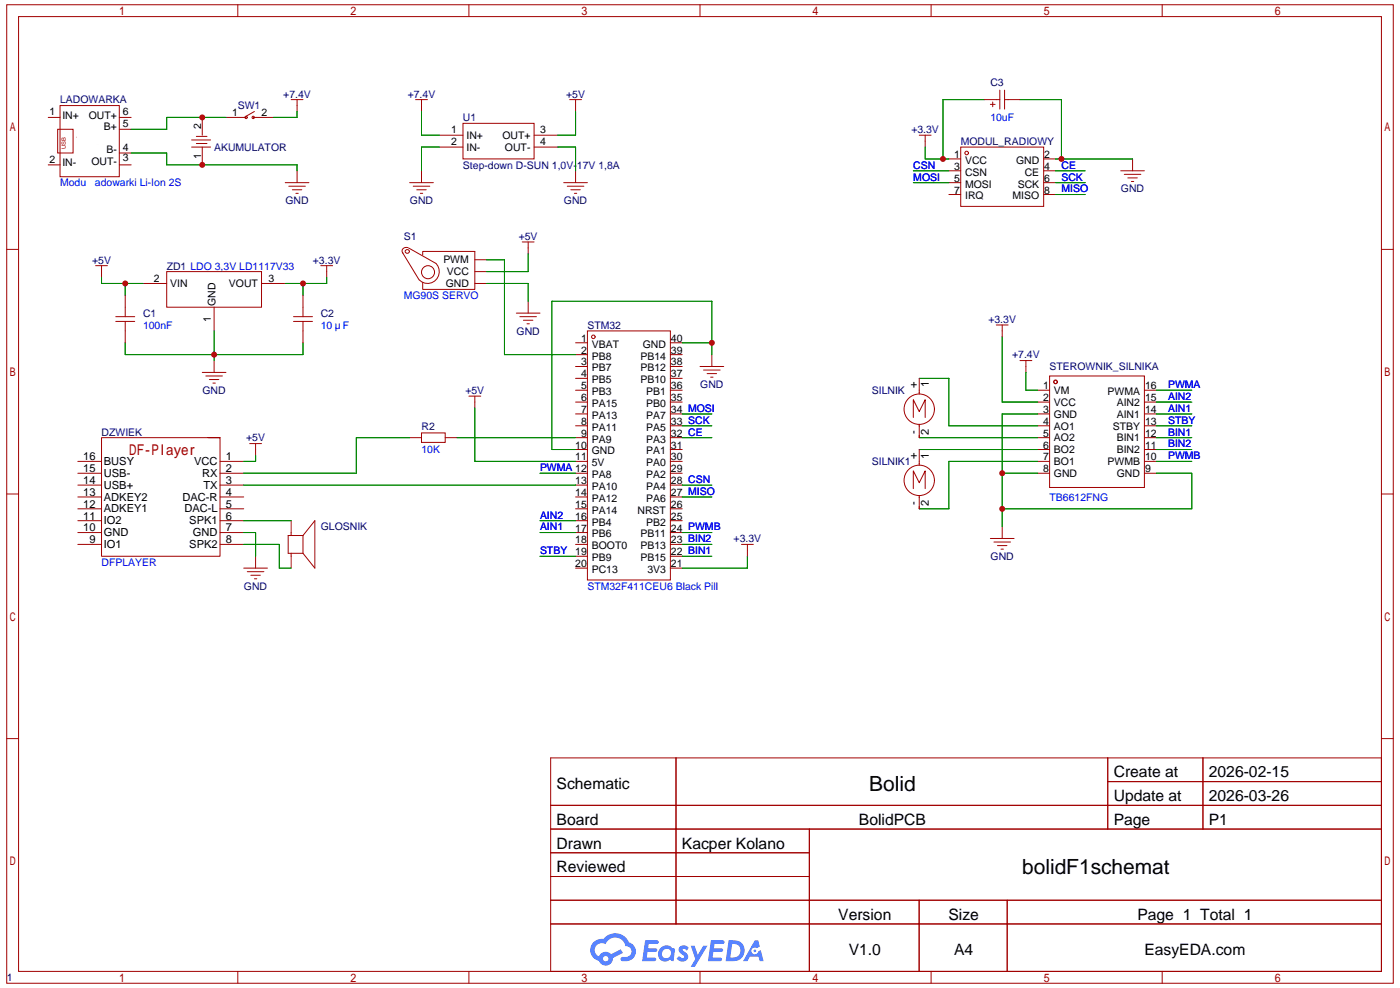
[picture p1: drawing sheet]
<svg xmlns="http://www.w3.org/2000/svg" width="297mm" height="210mm" viewBox="0 0 297 210" stroke-linecap="round" stroke-linejoin="round" font-family="sans-serif">
<g fill="none" stroke="#a10000" stroke-width=".21">
<path d="M1.4 1h294.4v207.5h-294.4zM3.9 3.5h289.3v202.5h-289.3zM50.5 1v2.5M99.5 1v2.5M148.6 1v2.5M197.6 1v2.5M246.7 1v2.5M1.4 52.9h2.5M293.2 52.9h2.6M1.4 104.8h2.5M293.2 104.8h2.6M1.4 156.7h2.5"/>
<path d="M293.2 156.7h2.6M116.9 160.7h176.3v45.3h-176.3zM116.9 170.8h176.3M116.9 175.8h176.3M143.5 160.7v35.3M171.8 175.8v30.2M235.1 160.7v15.1M235.1 165.8h58.1M255.4 160.7v15.1M116.9 180.9h54.9M116.9 190.9h176.3M116.9 185.9h54.9"/>
<path d="M116.9 196h176.3M195.1 190.9v15.1M213.8 190.9v15.1M50.5 206v2.5M99.5 206v2.5M148.6 206v2.5M197.6 206v2.5M246.7 206v2.5"/>
</g>
<g fill="#5487ff">
<path d="M144.4 200.8a1.29 1.29 0 0 1 1.8 .2l-.4 .7a.54 .54 0 0 0-.9-.3l.1 .2a1.27 1.27 0 0 1 .8 2 1.52 1.52 0 0 1-2.2-.3l.5-.6 .8 .5a.31 .31 0 0 0 .4-.3 .31 .31 0 0 0-.3-.3 1.11 1.11 0 0 1-.6-1.8z"/>
<path d="M146.6 200.6h.8l.7 1.9 1.2-1.9h.9l-2.7 4.5h-.9l1-1.7z"/>
<path d="M136.9 199.4h1.7a1.29 1.29 0 0 1 1.2 .2 .39 .39 0 0 1-.4 .6h-1.7l-.1 .9h1.6a.39 .39 0 0 1 .3 .5 .39 .39 0 0 1-.4 .3h-1.6l-.2 1.2h1.3a.45 .45 0 0 1 .5 .1 .45 .45 0 0 1 .2 .5l-.4 .2h-2.6z"/>
<path d="M150.9 199.4h1.6a1.31 1.31 0 0 1 1.3 .2 .39 .39 0 0 1-.4 .6h-1.7l-.2 .9h1.7a.39 .39 0 0 1 .3 .5 .39 .39 0 0 1-.4 .3h-1.7l-.1 1.2h1.3a.45 .45 0 0 1 .5 .1 .45 .45 0 0 1 .1 .5l-.3 .2h-2.6z"/>
<path d="M160.2 199.4h.7l.4 1.4-.6 .3a.75 .75 0 0 0-1.1 .3 .75 .75 0 0 0 .4 1 .75 .75 0 0 0 1-.6l.5-.3 .6 2.4h-.8l-.3-1h-1.8l-.5 1h-1z"/>
<path d="M154.7 199.4l-.7 4.5h1.5a2.25 2.25 0 0 0 2.6-2.3 2.25 2.25 0 0 0-2.7-2.2zM155.4 200.2a1.49 1.49 0 0 1 1.8 1.5 1.49 1.49 0 0 1-1.9 1.4h-.3z"/>
<path d="M140.1 201.2a1.57 1.57 0 0 0-.1 2.2 1.57 1.57 0 0 0 2.2 .1l.8 .4 .3-2.5-.2-.3h-.4a1.58 1.58 0 0 0-2.6 .1zM140.8 201.6a.97 .97 0 0 1 1.6 .4 .97 .97 0 0 1-1 1.2 .93 .93 0 0 1-.9-.6 .93 .93 0 0 1 .3-1z"/>
<path d="M126 199.8a2.34 2.34 0 0 0 1.1 4 1.53 1.53 0 0 0 1.8 1 1.53 1.53 0 0 0 1.2-1.6l2.1-1.1-.4-.8-2.1 1.1a1.56 1.56 0 0 0-2.6 .4 1.48 1.48 0 0 1-.7-2 1.48 1.48 0 0 1 2.2-.5 2.21 2.21 0 0 1 2.2-1.4 2.21 2.21 0 0 1 2 1.8 1.15 1.15 0 0 1 1.2 1 1.15 1.15 0 0 1-1 1.3h-.7a.46 .46 0 0 0-.6 .3 .46 .46 0 0 0 .4 .6 2.15 2.15 0 0 0 2.5-1 2.15 2.15 0 0 0-.3-2.6l-.8-.4a3.2 3.2 0 0 0-5.4-.8l-1.1 .1zM128 203.3a.6 .6 0 0 1 1.2 0 .6 .6 0 0 1-1.2 0z"/>
<circle cx="160.2" cy="201.7" r=".28"/>
</g>
<g fill="none" stroke="#a10000" stroke-width=".21">
<path d="M212.2 19.1v4M213.2 19.1v4M10.2 35h2.5M10.2 24.9h2.5M12.2 27.4h3.3v5.1h-3.3zM12.7 22.4h12.6v15.1h-12.6zM25.3 35h2.5M25.3 24.9h2.5M25.3 27.4h2.5M25.3 32.5h2.5M40.7 31.2h4M40.7 29.7h4"/>
<path d="M41.7 30.4h2.2M41.7 28.9h2.2M42.9 24.9v3.8M42.9 31.2v3.8M48 24.9h4.2M53.8 24.9h4.2M54 23.6l-1.8 1.1M60.5 38.7h5.1M61.3 39.5h3.5M61.8 21.1h2.5M63.1 21.1v2.5M63.1 36.2v2.5"/>
<path d="M87 38.7h5M87.7 39.5h3.5M88.2 21.1h2.5M89.5 21.1v2.5M89.5 36.2v2.5M93.2 28.7h5.1M93.2 31.2h5.1M98.3 26.2h15.1v7.5h-15.1zM113.4 28.7h5M113.4 31.2h5M119.7 38.7h5M120.4 39.5h3.5"/>
<path d="M120.9 21.1h2.5M122.2 21.1v2.5M122.2 36.2v2.5M195.1 28.7h2.5M196.4 28.7v2.5M201.4 33.7h2.5M201.4 36.2h2.5M201.4 38.7h2.5M203.9 31.2h17.6v12.6h-17.6zM209 21.1h3.2M210.2 22.1h1M210.7 21.6v1"/>
<path d="M213.2 21.1h3.3M221.5 33.7h2.6M221.5 36.2h2.6M221.5 38.7h2.6M237.9 36.2h5M238.6 37h3.6M239.4 37.7h2M240.2 38.5h.5M240.4 33.7v2.5M20.3 56.3h2.5M21.6 56.3v2.6M35.4 57.6h20.1v7.6h-20.1z"/>
<path d="M62.1 40.2h2M62.8 41h.5M68.1 56.3h2.5M69.3 56.3v2.6M85.4 53.6l3.6 5.8a2.5 2.5 0 0 0 3.5 0 2.5 2.5 0 0 0 0-3.6M86.5 52.5a.8 .8 0 0 0-.9 .2 .8 .8 0 0 0 0 1M86.7 52.6l5.8 3.2M88.5 40.2h2M89.2 41h.5M89.7 54.1v-.8h11.1v8.1h-11.1v-1.5M100.8 55.1h2.5M100.8 57.6h2.5"/>
<path d="M110.9 51.3h2.5M112.1 51.3v2.5M121.2 40.2h2M121.9 41h.5M201.4 41.3h2.5M221.5 41.3h2.6M24.6 67.2h4M24.6 68.2h4M26.6 62.6v4.6M26.6 68.2v4.5M30.4 60.1h5M42.9 79h5.1"/>
<path d="M43.7 79.7h3.5M45.5 65.2v5M45.5 76.5v2.5M55.5 60.1h5M62.3 67.2h4M62.3 68.2h4M64.3 62.6v4.6M64.3 68.2v4.5M100.8 60.1h2.5M109.6 66.4h5M110.4 67.2h3.5M111.1 67.9h2"/>
<path d="M111.9 68.7h.5M112.1 63.9v2.5M122.2 72.7h2.5M122.2 75.2h2.5M122.2 77.7h2.5M124.7 70.2h17.6v52.8h-17.6zM142.3 72.7h2.5M142.3 75.2h2.5M142.3 77.7h2.5M148.6 77.7h5M149.3 78.5h3.6M150.1 79.2h2"/>
<path d="M150.9 80h.5M151.1 75.2v2.5M211.5 68.9h2.5M212.7 68.9v2.5M216.5 76.5h2.5M217.8 76.5v2.5M222.8 79.7h20.1v23.7h-20.1zM16.5 97.9h5.1M44.2 92.8h2.5v25.2h-25.1v-25.2h25.1M44.4 80.5h2.1M45.2 81.3h.5M46.7 97.9h5"/>
<path d="M53 94.1h2.5M54.3 94.1v2.5M87 92.8h2.5M89.5 91.8h5v2h-5zM94.5 92.8h2.5M99.5 84h2.6M100.8 84v2.5M122.2 80.2h2.5M122.2 82.8h2.5M122.2 85.3h2.5M122.2 87.8h2.5M122.2 90.3h2.5"/>
<path d="M122.2 92.8h2.5M122.2 95.3h2.5M122.2 97.9h2.5M142.3 80.2h2.5M142.3 82.8h2.5M142.3 85.3h2.5M142.3 87.8h2.5M142.3 90.3h2.5M142.3 92.8h2.5M142.3 95.3h2.5M142.3 97.9h2.5M193.9 88.5v-3.7l1.2 2.5 1.3-2.5v3.7"/>
<path d="M195.1 80.2v3.4M195.1 90v2.8M195.1 95.3v3.4M220.3 82.8h2.5M220.3 85.3h2.5M220.3 87.8h2.5M220.3 90.3h2.5M220.3 92.8h2.5M220.3 95.3h2.5M220.3 97.9h2.5M242.9 82.8h2.5M242.9 85.3h2.5"/>
<path d="M242.9 87.8h2.5M242.9 90.3h2.5M242.9 92.8h2.5M242.9 95.3h2.5M242.9 97.9h2.5M16.5 100.4h5.1M16.5 102.9h5.1M16.5 105.4h5.1M16.5 107.9h5.1M16.5 110.4h5.1M16.5 113h5.1M16.5 115.5h5.1"/>
<path d="M46.7 100.4h5M46.7 102.9h5M46.7 105.4h5M46.7 107.9h5M46.7 110.4h5M46.7 113h5M46.7 115.5h5M54.3 118v2.5M61.8 113v.6M61.8 117.4v.6M64.3 113.6h-3.1v3.8h3.1M64.3 113.6v3.8"/>
<path d="M64.3 113.6l2.5-3.2v10.1l-2.5-3.1M122.2 100.4h2.5M122.2 102.9h2.5M122.2 105.4h2.5M122.2 107.9h2.5M122.2 110.4h2.5M122.2 113h2.5M122.2 115.5h2.5M122.2 118h2.5M142.3 100.4h2.5M142.3 102.9h2.5M142.3 105.4h2.5"/>
<path d="M142.3 107.9h2.5M142.3 110.4h2.5M142.3 113h2.5M142.3 115.5h2.5M142.3 118h2.5M157.4 115.5h2.5M158.7 115.5v2.5M193.9 103.6v-3.7l1.2 2.5 1.3-2.5v3.7M195.1 105.1v2.8M210.2 114.2h5.1M211 115h3.5M211.7 115.7h2"/>
<path d="M212.5 116.5h.5M212.7 111.7v2.5M220.3 100.4h2.5M242.9 100.4h2.5M51.7 120.5h5.1M52.5 121.3h3.5M53.2 122h2.1M54 122.8h.5M122.2 120.5h2.5M142.3 120.5h2.5"/>
<circle cx="52.2" cy="24.9" r=".25"/>
<circle cx="53.8" cy="24.9" r=".25"/>
<circle cx="205.2" cy="32.5" r=".38"/>
<circle cx="86.5" cy="53.3" r=".43"/>
<circle cx="90.9" cy="57.7" r="1.38"/>
<circle cx="125.9" cy="71.4" r=".38"/>
<circle cx="195.1" cy="86.8" r="3.2"/>
<circle cx="224.1" cy="81" r=".38"/>
<circle cx="195.1" cy="101.9" r="3.2"/>
</g>
<path d="M61.8 110.4v2.6M61.8 118v2.5" fill="none" stroke="#f00" stroke-width=".21"/>
<g fill="none" stroke="#008700" stroke-width=".21">
<path d="M27.8 32.5h7.6v2.5h27.7v1.2M48 24.9h-12.6v2.5h-7.6M63.1 23.6v1.3h-5.1M89.5 23.6v5.1h3.7M93.2 31.2h-3.7v5M118.4 31.2h3.8v5M122.2 23.6v5.1h-3.8M193.9 38.7h7.5M193.9 36.2h7.5M196.4 31.2v2.5h5M209 21.1h-8.8v12.6M216.5 21.1h8.8v12.6"/>
<path d="M224.1 33.7h16.3M224.1 38.7h6.2M224.1 36.2h6.2M21.6 58.9v1.2h8.8M69.3 58.9v1.2h-8.8M103.3 55.1h3.8v20.1h15.1M112.1 53.8v3.8h-8.8M224.1 41.3h6.2M26.6 60.1v2.5M26.6 72.7v2.5h37.7v-2.5M45.5 70.2v6.3M64.3 60.1v2.5"/>
<path d="M103.3 60.1h8.8v3.8M144.8 72.7h6.3M151.1 75.2v-11.3h-34v31.4h5.1M212.7 71.4v13.9h7.6M217.8 79v3.8h2.5M54.3 96.6v1.3h-2.6M87 92.8h-11.4v7.6h-23.9M97 92.8h25.2M100.8 86.5v11.4h21.4M144.8 90.3h6.3M144.8 92.8h6.3M144.8 87.8h6.3"/>
<path d="M195.1 80.2h6.3v10.1h18.9M195.1 92.8h25.2M195.1 95.3h25.2M220.3 87.8h-7.6v23.9M220.3 97.9h-18.9v10h-6.3M245.4 85.3h7.6M245.4 82.8h7.6M245.4 90.3h7.6M245.4 92.8h7.6M245.4 87.8h7.6M245.4 97.9h7.6M245.4 95.3h7.6"/>
<path d="M51.7 113h2.6v5M51.7 115.5h7.6v5h2.5M51.7 110.4h10.1M51.7 102.9h70.5M114.6 100.4h7.6M114.6 110.4h7.6M114.6 113h7.6M114.6 118h7.6M144.8 115.5h6.3M144.8 113h6.3M144.8 105.4h6.3M144.8 102.9h6.3"/>
<path d="M144.8 118h6.3M158.7 118v2.5h-13.9M212.7 100.4h7.6M245.4 100.4h7.6v7.5h-40.3"/>
</g>
<path d="M16.3 28.2h7.6v2.5h-7.6z" fill="#fff" stroke="#fff" stroke-width=".21"/>
<g fill="#c00">
<circle cx="42.9" cy="35" r=".63"/>
<circle cx="26.6" cy="60.1" r=".63"/>
<circle cx="64.3" cy="60.1" r=".63"/>
<circle cx="45.5" cy="75.2" r=".63"/>
<circle cx="42.9" cy="24.9" r=".63"/>
<circle cx="212.7" cy="107.9" r=".63"/>
<circle cx="212.7" cy="100.4" r=".63"/>
<circle cx="200.2" cy="33.7" r=".63"/>
<circle cx="225.3" cy="33.7" r=".63"/>
<circle cx="151.1" cy="72.7" r=".63"/>
</g>
<g font-size="4.4">
<text x="184.5" y="167.7">Bolid</text>
<text x="217" y="185.3">bolidF1schemat</text>
</g>
<g font-size="3.3">
<text x="118.2" y="167.4">Schematic</text>
<text x="236.4" y="164.9">Create at</text>
<text x="256.6" y="164.9">2026-02-15</text>
<text x="236.4" y="169.9">Update at</text>
<text x="256.6" y="169.9">2026-03-26</text>
<text x="118.2" y="175">Board</text>
<text x="118.2" y="180">Drawn</text>
<text x="144.8" y="180">Kacper Kolano</text>
<text x="182.3" y="175">BolidPCB</text>
<text x="236.4" y="175">Page</text>
<text x="256.6" y="175">P1</text>
<text x="118.2" y="185">Reviewed</text>
<text x="177.9" y="195.1">Version</text>
<text x="201.3" y="195.1">Size</text>
<text x="241.4" y="195.1">Page 1 Total 1</text>
<text x="180.2" y="202.6">V1.0</text>
<text x="202.5" y="202.6">A4</text>
<text x="242.9" y="202.6">EasyEDA.com</text>
</g>
<text font-size="3.1" fill="#a00000" x="27.4" y="96.5">DF-Player</text>
<g font-size="2.4">
<text x="194.7" y="82.2" transform="rotate(-90 194.7 82.2)">+</text>
<text x="197.2" y="82.2" transform="rotate(-90 197.2 82.2)">1</text>
<text x="194.7" y="92" transform="rotate(-90 194.7 92)">-</text>
<text x="197.2" y="92.2" transform="rotate(-90 197.2 92.2)">2</text>
<text x="17.7" y="100.1">15</text>
<text x="17.7" y="97.6">16</text>
<text x="22.1" y="101.1">USB-</text>
<text x="22.1" y="98.6">BUSY</text>
<text x="41.2" y="98.6">VCC</text>
<text x="42.9" y="101.1">RX</text>
<text x="48" y="97.6">1</text>
<text x="48" y="100.1">2</text>
<text x="194.7" y="97.3" transform="rotate(-90 194.7 97.3)">+</text>
<text x="197.2" y="97.3" transform="rotate(-90 197.2 97.3)">1</text>
<text x="17.7" y="107.7">12</text>
<text x="17.7" y="105.2">13</text>
<text x="17.7" y="102.6">14</text>
<text x="22.1" y="106.2">ADKEY2</text>
<text x="22.1" y="103.7">USB+</text>
<text x="38.7" y="106.2">DAC-R</text>
<text x="43.2" y="103.7">TX</text>
<text x="48" y="102.6">3</text>
<text x="48" y="105.2">4</text>
<text x="48" y="107.7">5</text>
<text x="194.7" y="107.1" transform="rotate(-90 194.7 107.1)">-</text>
<text x="197.2" y="107.3" transform="rotate(-90 197.2 107.3)">2</text>
<text x="17.7" y="112.7">10</text>
<text x="17.7" y="110.2">11</text>
<text x="22.1" y="113.7">GND</text>
<text x="22.1" y="111.2">IO2</text>
<text x="22.1" y="108.7">ADKEY1</text>
<text x="39.1" y="108.7">DAC-L</text>
<text x="40.2" y="111.2">SPK1</text>
<text x="41" y="113.7">GND</text>
<text x="48" y="110.2">6</text>
<text x="48" y="112.7">7</text>
<text x="19" y="115.2">9</text>
<text x="22.1" y="116.2">IO1</text>
<text x="40.2" y="116.2">SPK2</text>
<text x="48" y="115.2">8</text>
</g>
<g font-size="2.2" fill="#000080">
<text x="12.7" y="21.9">LADOWARKA</text>
<text x="50.5" y="23.2">SW1</text>
<text x="60.1" y="20.7">+7.4V</text>
<text x="86.5" y="20.7">+7.4V</text>
<text x="120.2" y="20.7">+5V</text>
<text x="210.2" y="18.2">C3</text>
<text x="98.3" y="25.7">U1</text>
<text x="193.5" y="28.2">+3.3V</text>
<text x="45.5" y="32">AKUMULATOR</text>
<text x="98.3" y="35.8">Step-down D-SUN 1,0V-17V 1,8A</text>
<text x="203.9" y="30.7">MODUL_RADIOWY</text>
<text x="237.9" y="40.8">GND</text>
<text x="60.6" y="43.3">GND</text>
<text x="87" y="43.3">GND</text>
<text x="119.7" y="43.3">GND</text>
<text x="85.7" y="50.9">S1</text>
<text x="110.1" y="50.9">+5V</text>
<text x="19.5" y="55.9">+5V</text>
<text x="35.4" y="57.2">ZD1 LDO 3,3V LD1117V33</text>
<text x="66.4" y="55.9">+3.3V</text>
<text x="30.4" y="67.2">C1</text>
<text x="68.1" y="67.2">C2</text>
<text x="109.6" y="71">GND</text>
<text x="124.7" y="69.7">STM32</text>
<text x="209.8" y="68.5">+3.3V</text>
<text x="214.8" y="76">+7.4V</text>
<text x="43" y="83.6">GND</text>
<text x="98.8" y="83.6">+5V</text>
<text x="148.6" y="82.3">GND</text>
<text x="185.1" y="83.6">SILNIK</text>
<text x="222.8" y="78.5">STEROWNIK_SILNIKA</text>
<text x="21.6" y="92.4">DZWIEK</text>
<text x="52.2" y="93.6">+5V</text>
<text x="89.5" y="91.1">R2</text>
<text x="185.1" y="98.7">SILNIK1</text>
<text x="68.1" y="112.5">GLOSNIK</text>
<text x="155.7" y="115">+3.3V</text>
<text x="210.3" y="118.8">GND</text>
<text x="51.8" y="125.1">GND</text>
<text x="1.4" y="208.1">1</text>
</g>
<g font-size="2.2">
<text x="10.5" y="24.4">1</text>
<text x="13.3" y="25.2">IN+</text>
<text x="18.8" y="25.2">OUT+</text>
<text x="22" y="27.7">B+</text>
<text x="26.1" y="24.4">6</text>
<text x="26.1" y="26.9">5</text>
<text x="42.7" y="27.4" transform="rotate(-90 42.7 27.4)">2</text>
<text x="49.2" y="24.7">1</text>
<text x="55.5" y="24.7">2</text>
<text x="95.8" y="28.2">1</text>
<text x="99" y="29.5">IN+</text>
<text x="106.6" y="29.5">OUT+</text>
<text x="114.6" y="28.2">3</text>
<text x="10.5" y="34.5">2</text>
<text x="13.3" y="35.2">IN-</text>
<text x="19.4" y="35">OUT-</text>
<text x="22.6" y="32.5">B-</text>
<text x="26.1" y="32">4</text>
<text x="26.1" y="34.2">3</text>
<text x="42.7" y="33.7" transform="rotate(-90 42.7 33.7)">1</text>
<text x="95.8" y="30.7">2</text>
<text x="99" y="32">IN-</text>
<text x="107.2" y="32">OUT-</text>
<text x="114.6" y="30.7">4</text>
<text x="202.6" y="33.5">1</text>
<text x="204.9" y="34.8">VCC</text>
<text x="215.7" y="34.8">GND</text>
<text x="221.7" y="33.5">2</text>
<text x="202.6" y="36">3</text>
<text x="202.6" y="38.5">5</text>
<text x="202.6" y="41">7</text>
<text x="204.9" y="37.3">CSN</text>
<text x="204.9" y="39.8">MOSI</text>
<text x="216" y="39.8">SCK</text>
<text x="217.5" y="37.3">CE</text>
<text x="221.7" y="41">8</text>
<text x="221.7" y="38.5">6</text>
<text x="221.7" y="36">4</text>
<text x="204.9" y="42.3">IRQ</text>
<text x="214.9" y="42.3">MISO</text>
<text x="32.6" y="59.9">2</text>
<text x="57" y="59.9">3</text>
<text x="94.1" y="55.9">PWM</text>
<text x="94.9" y="58.4">VCC</text>
<text x="36.1" y="60.9">VIN</text>
<text x="45.8" y="64.9" transform="rotate(-90 45.8 64.9)">GND</text>
<text x="48.6" y="60.9">VOUT</text>
<text x="94.6" y="60.9">GND</text>
<text x="44.8" y="68.4" transform="rotate(-90 44.8 68.4)">1</text>
<text x="123.3" y="72.5">1</text>
<text x="123.3" y="75">2</text>
<text x="123.3" y="77.5">3</text>
<text x="125.6" y="73.7">VBAT</text>
<text x="125.6" y="76.3">PB8</text>
<text x="135.9" y="76.3">PB14</text>
<text x="136.4" y="73.7">GND</text>
<text x="142.4" y="77.5">38</text>
<text x="142.4" y="75">39</text>
<text x="142.4" y="72.5">40</text>
<text x="123.3" y="80">4</text>
<text x="123.3" y="82.6">5</text>
<text x="125.6" y="78.8">PB7</text>
<text x="125.6" y="81.3">PB5</text>
<text x="125.6" y="83.8">PB3</text>
<text x="135.9" y="81.3">PB10</text>
<text x="135.9" y="78.8">PB12</text>
<text x="137.2" y="83.8">PB1</text>
<text x="142.4" y="82.6">36</text>
<text x="142.4" y="80">37</text>
<text x="221.4" y="82.6">1</text>
<text x="223.7" y="83.6">VM</text>
<text x="235.1" y="83.8">PWMA</text>
<text x="243.1" y="82.6">16</text>
<text x="123.3" y="85.1">6</text>
<text x="123.3" y="87.6">7</text>
<text x="125.6" y="86.3">PA15</text>
<text x="125.6" y="88.8">PA13</text>
<text x="137.2" y="88.8">PA7</text>
<text x="137.2" y="86.3">PB0</text>
<text x="142.4" y="87.6">34 MOSI</text>
<text x="142.4" y="85.1">35</text>
<text x="221.4" y="85.1">2</text>
<text x="221.4" y="87.6">3</text>
<text x="223.7" y="86.1">VCC</text>
<text x="223.7" y="88.6">GND</text>
<text x="237.1" y="88.6">AIN1</text>
<text x="237.1" y="86.1">AIN2</text>
<text x="243.1" y="87.6">14</text>
<text x="243.1" y="85.1">15</text>
<text x="122.1" y="95.1">10</text>
<text x="123.3" y="90.1">8</text>
<text x="123.3" y="92.6">9</text>
<text x="125.6" y="91.4">PA11</text>
<text x="125.6" y="93.9">PA9</text>
<text x="137.2" y="93.9">PA3</text>
<text x="137.2" y="91.4">PA5</text>
<text x="142.4" y="95.1">31</text>
<text x="142.4" y="92.6">32 CE</text>
<text x="142.4" y="90.1">33 SCK</text>
<text x="221.4" y="90.1">4</text>
<text x="221.4" y="92.6">5</text>
<text x="221.4" y="95.1">6</text>
<text x="223.7" y="91.1">AO1</text>
<text x="223.7" y="93.6">AO2</text>
<text x="236.2" y="91.1">STBY</text>
<text x="237.1" y="93.6">BIN1</text>
<text x="243.1" y="95.1">11</text>
<text x="243.1" y="92.6">12</text>
<text x="243.1" y="90.1">13</text>
<text x="122.1" y="97.6">11</text>
<text x="125.6" y="96.4">GND</text>
<text x="125.6" y="98.9">5V</text>
<text x="125.6" y="101.4">PA8</text>
<text x="137.2" y="101.4">PA2</text>
<text x="137.2" y="98.9">PA0</text>
<text x="137.2" y="96.4">PA1</text>
<text x="142.4" y="100.2">29</text>
<text x="142.4" y="97.6">30</text>
<text x="221.4" y="97.6">7</text>
<text x="221.4" y="100.2">8</text>
<text x="223.7" y="96.1">BO2</text>
<text x="223.7" y="98.7">BO1</text>
<text x="223.7" y="101.2">GND</text>
<text x="235.1" y="98.7">PWMB</text>
<text x="237.1" y="96.1">BIN2</text>
<text x="237.1" y="101.2">GND</text>
<text x="243.1" y="100.2">9</text>
<text x="243.1" y="97.6">10</text>
<text x="122.1" y="102.7">13</text>
<text x="122.1" y="105.2">14</text>
<text x="122.1" y="107.7">15</text>
<text x="125.6" y="103.9">PA10</text>
<text x="125.6" y="106.4">PA12</text>
<text x="137.2" y="106.4">PA6</text>
<text x="137.2" y="103.9">PA4</text>
<text x="142.4" y="107.7">26</text>
<text x="142.4" y="105.2">27 MISO</text>
<text x="142.4" y="102.7">28 CSN</text>
<text x="122.1" y="110.2">16</text>
<text x="122.1" y="112.7">17</text>
<text x="125.6" y="109">PA14</text>
<text x="125.6" y="111.5">PB4</text>
<text x="125.6" y="114">PB6</text>
<text x="135.3" y="109">NRST</text>
<text x="135.9" y="114">PB11</text>
<text x="137.2" y="111.5">PB2</text>
<text x="142.4" y="112.7">24 PWMB</text>
<text x="142.4" y="110.2">25</text>
<text x="122.1" y="115.3">18</text>
<text x="122.1" y="117.8">19</text>
<text x="125.6" y="116.5">BOOT0</text>
<text x="125.6" y="119">PB9</text>
<text x="135.9" y="119">PB15</text>
<text x="135.9" y="116.5">PB13</text>
<text x="142.4" y="117.8">22 BIN1</text>
<text x="142.4" y="115.3">23 BIN2</text>
<text x="122.1" y="120.3">20</text>
<text x="125.6" y="121.5">PC13</text>
<text x="137.4" y="121.5">3V3</text>
<text x="142.4" y="120.3">21</text>
</g>
<g font-size="2.2" fill="#00f">
<text x="210.2" y="25.7">10uF</text>
<text x="193.9" y="35.8">CSN</text>
<text x="225.3" y="35.8">CE</text>
<text x="12.7" y="39.6">Modu</text>
<text x="20.1" y="39.6">adowarki Li-Ion 2S</text>
<text x="193.9" y="38.3">MOSI</text>
<text x="225.3" y="38.3">SCK</text>
<text x="225.3" y="40.8">MISO</text>
<text x="85.7" y="63.5">MG90S SERVO</text>
<text x="30.4" y="69.7">100nF</text>
<text x="68.1" y="69.7">10</text>
<text x="72.8" y="69.7">F</text>
<text x="248" y="82.3">PWMA</text>
<text x="248" y="89.9">STBY</text>
<text x="248" y="87.4">AIN1</text>
<text x="248" y="84.8">AIN2</text>
<text x="248" y="92.4">BIN1</text>
<text x="248" y="94.9">BIN2</text>
<text x="89.5" y="96.2">10K</text>
<text x="114.6" y="99.9">PWMA 12</text>
<text x="248" y="97.4">PWMB</text>
<text x="222.8" y="106.2">TB6612FNG</text>
<text x="114.6" y="112.5">AIN1</text>
<text x="114.6" y="110">AIN2</text>
<text x="114.6" y="117.5">STBY</text>
<text x="21.6" y="120.1">DFPLAYER</text>
<text x="124.7" y="125.1">STM32F411CEU6 Black Pill</text>
</g>
<text font-size="2.2" fill="#a00000" x="16.3" y="30.6">TP4056</text>
<text font-size="1.2" fill="#a00000" x="14" y="31.6" transform="rotate(-90 14 31.6)">USB</text>
</svg>
